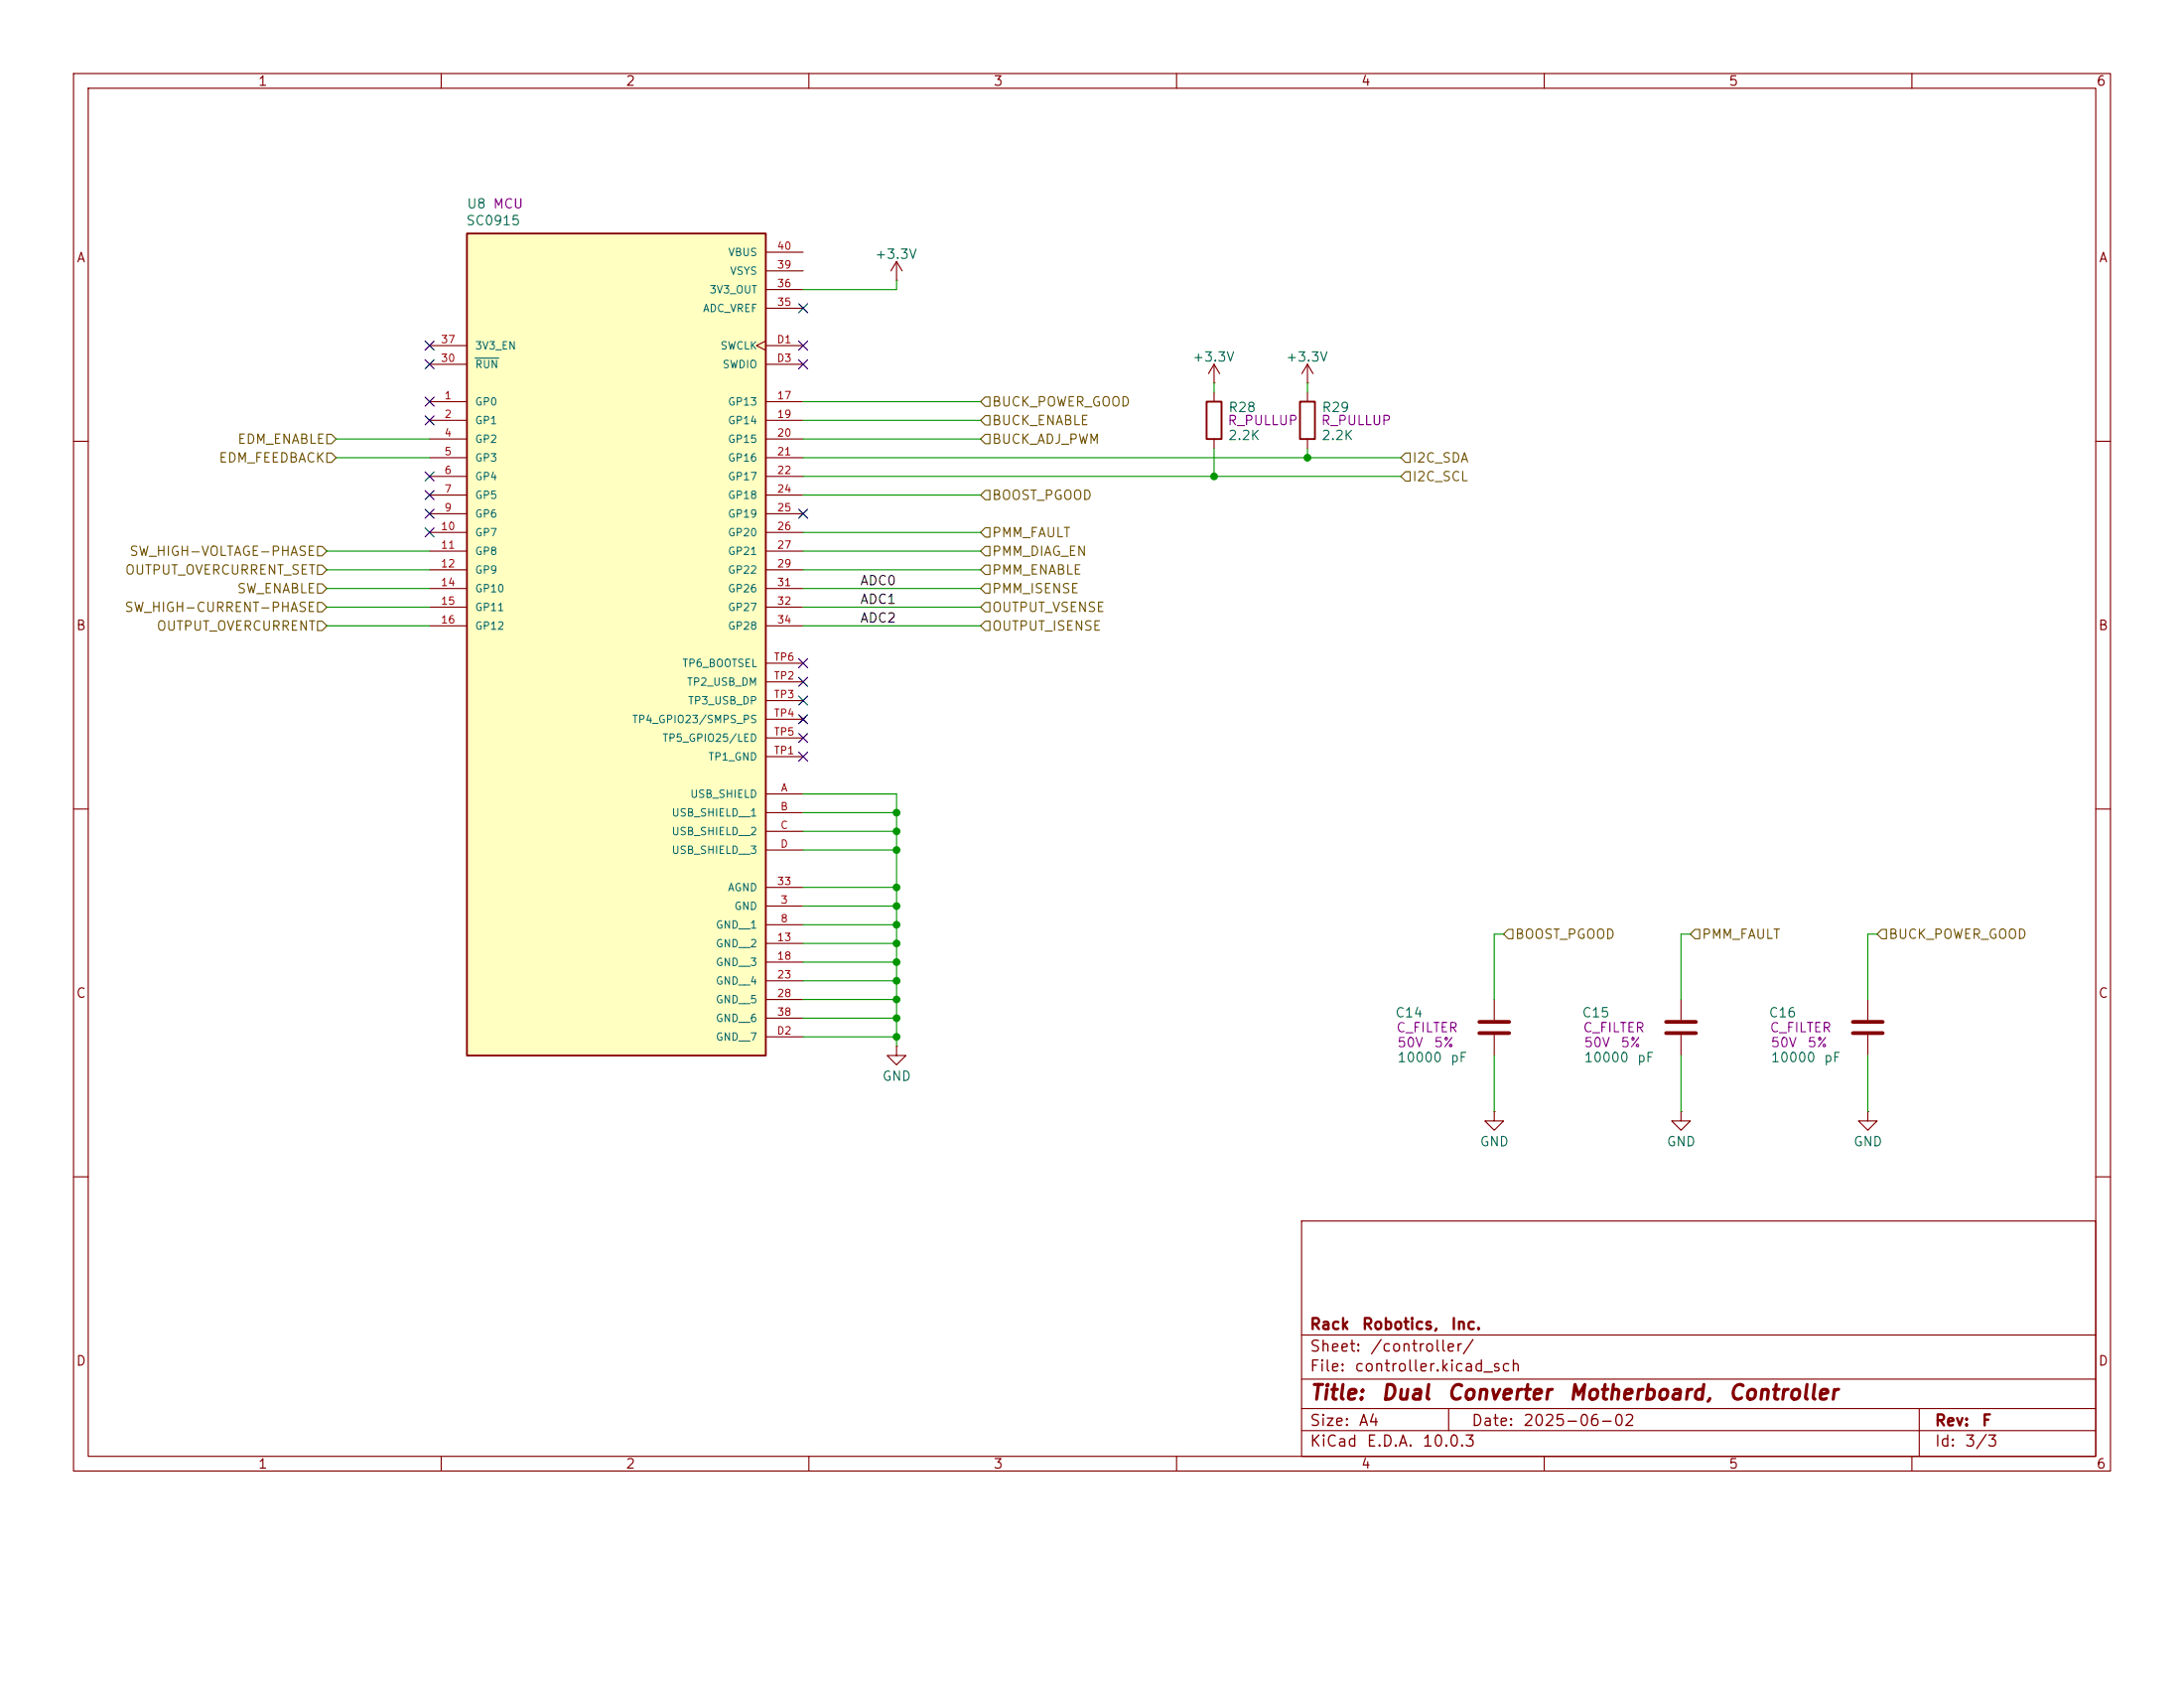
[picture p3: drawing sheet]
<svg xmlns="http://www.w3.org/2000/svg" width="279mm" height="216mm" viewBox="0 0 279 216" stroke-linecap="round" stroke-linejoin="round" font-family="sans-serif">
<g fill="none" stroke="#840000" stroke-width=".14">
<path d="M9.4 9.4h260.6v178.8h-260.6zM11.3 11.3h256.8v175h-256.8zM56.4 9.4v1.9M103.5 9.4v1.9M150.5 9.4v1.9M197.6 9.4v1.9M244.6 9.4v1.9M9.4 56.4h1.9M268.1 56.4h1.9M9.4 103.5h1.9M268.1 103.5h1.9M9.4 150.5h1.9"/>
<path d="M166.5 156.2h101.6v30.1h-101.6zM268.1 150.5h1.9M166.5 176.4h101.6M166.5 170.7h101.6M56.4 186.3v1.9M103.5 186.3v1.9M150.5 186.3v1.9M166.5 183h101.6M166.5 180.2h101.6M185.3 180.2v2.8M197.6 186.3v1.9M244.6 186.3v1.9"/>
<path d="M245.5 180.2v6.1"/>
</g>
<path d="M59.7 29.9h38.3v105.1h-38.3z" fill="#ffffc2"/>
<path d="M59.7 29.9h38.3v105.1h-38.3zM154.4 51.4h1.9v4.8h-1.9zM166.3 51.4h1.9v4.8h-1.9z" fill="none" stroke="#840000" stroke-width=".24"/>
<g fill="none" stroke="#840000" stroke-width=".14">
<path d="M98 39.4h4.7M98 37h4.7M98 34.6h4.7M98 32.3h4.7M114.7 35.8h.1M114.7 33.5l-.7 1.1M114.7 33.5l.7 1.1M114.7 33.5v2.3M55 51.4h4.7M55 53.8h4.7M55 56.2h4.7M55 58.5h4.7"/>
<path d="M55 46.6h4.7M55 44.2h4.7M98 43.6l-1.2 .6 1.2 .6M98 51.4h4.7M98 53.8h4.7M98 56.2h4.7M98 58.5h4.7M98 46.6h4.7M98 44.2h4.7M155.3 49h.1M155.3 46.6l-.7 1.2M155.3 46.6l.7 1.2"/>
<path d="M155.3 46.6v2.4M155.3 50.2v1.2M155.3 56.2v1.1M167.3 49h.1M167.3 46.6l-.8 1.2M167.3 46.6l.7 1.2M167.3 46.6v2.4M167.3 50.2v1.2M167.3 56.2v1.1M55 60.9h4.7M55 63.3h4.7M55 65.7h4.7"/>
<path d="M55 68.1h4.7M55 70.5h4.7M55 72.9h4.7M55 75.3h4.7M55 77.7h4.7M98 60.9h4.7M98 63.3h4.7M98 65.7h4.7M98 68.1h4.7M98 70.5h4.7M98 72.9h4.7M98 75.3h4.7"/>
<path d="M98 77.7h4.7M55 80h4.7M98 80h4.7M98 96.8h4.7M98 87.2h4.7M98 89.6h4.7M98 92h4.7M98 94.4h4.7M98 84.8h4.7M102.4 91.6l.7 .8M103.1 91.6l-.7 .8M98 115.9h4.7"/>
<path d="M98 118.3h4.7M98 113.5h4.7M98 101.6h4.7M98 103.9h4.7M98 106.3h4.7M98 108.7h4.7M98 120.7h4.7M98 123.1h4.7M98 125.4h4.7M98 127.8h4.7M98 130.2h4.7M98 132.6h4.7"/>
<path d="M114.7 133.8v1.2h1.2l-1.2 1.2-1.2-1.2h1.2M114.7 133.8h.1M191.2 127.8v2.7M191.2 132.4v2.6M215.1 127.8v2.7M215.1 132.4v2.6M238.9 127.8v2.7M238.9 132.4v2.6M191.2 142.2v1.2h1.2l-1.2 1.2-1.2-1.2h1.2M191.2 142.2h.1M215.1 142.2v1.2h1.1l-1.1 1.2-1.2-1.2h1.2M215.1 142.2h.1"/>
<path d="M238.9 142.2v1.2h1.2l-1.2 1.2-1.1-1.2h1.1M238.9 142.2h.1"/>
</g>
<path d="M60.8 45.8h3" fill="none" stroke="#006464" stroke-width=".14"/>
<path d="M189.2 130.7h3.9M189.2 132.1h3.9M213.1 130.7h3.9M213.1 132.1h3.9M237 130.7h3.9M237 132.1h3.9" fill="none" stroke="#840000" stroke-width=".48"/>
<g fill="none" stroke="#725600" stroke-width=".14">
<path d="M41.8 57.9h.6l.6 .6-.6 .6h-.6zM41.8 55.6h.6l.6 .6-.6 .5h-.6zM125.4 56.2l.6-.6h.6v1.1h-.6zM126 50.8h.6v1.2h-.6l-.6-.6zM126 53.2h.6v1.2h-.6l-.6-.6zM179.2 58.5l.6-.6h.6v1.2h-.6zM40.6 74.7h.6l.6 .6-.6 .6h-.6zM40.6 69.9h.6l.6 .6-.6 .6h-.6zM40.6 72.3h.6l.6 .6-.6 .6h-.6zM40.6 79.4h.6l.6 .6-.6 .6h-.6zM40.6 77.1h.6l.6 .6-.6 .6h-.6zM125.4 63.3l.6-.6h.6v1.2h-.6z"/>
<path d="M126 79.4h.6v1.2h-.6l-.6-.6zM126 69.9h.6v1.2h-.6l-.6-.6zM126 77.1h.6v1.2h-.6l-.6-.6zM126 67.5h.6v1.2h-.6l-.6-.6zM126 72.3h.6v1.2h-.6l-.6-.6zM126 74.7h.6v1.2h-.6l-.6-.6zM179.2 60.9l.6-.6h.6v1.2h-.6zM192.9 118.9h.6v1.2h-.6l-.5-.6zM216.8 118.9h.6v1.2h-.6l-.6-.6zM240.1 119.5l.6-.6h.6v1.2h-.6z"/>
</g>
<g fill="none" stroke="#009600" stroke-width=".14">
<path d="M114.7 35.8v1.2h-12M43 58.5h12M43 56.2h12M102.7 51.4h22.7M102.7 53.8h22.7M102.7 58.5h76.5M102.7 56.2h22.7M155.3 49v1.2M155.3 57.3v3.6M167.3 49v1.2M167.3 57.3v1.2M41.8 75.3h13.2"/>
<path d="M41.8 77.7h13.2M41.8 70.5h13.2M41.8 72.9h13.2M102.7 75.3h22.7M102.7 77.7h22.7M102.7 70.5h22.7M102.7 72.9h22.7M102.7 60.9h76.5M102.7 68.1h22.7M102.7 63.3h22.7M41.8 80h13.2M102.7 80h22.7"/>
<path d="M102.7 101.6h12v32.2M102.7 118.3h12M102.7 115.9h12M102.7 113.5h12M102.7 108.7h12M102.7 106.3h12M102.7 103.9h12M192.4 119.5h-1.2v8.3M216.2 119.5h-1.1v8.3M240.1 119.5h-1.2v8.3M102.7 123.1h12M102.7 127.8h12"/>
<path d="M102.7 130.2h12M102.7 132.6h12M102.7 125.4h12M102.7 120.7h12M191.2 135v7.2M215.1 135v7.2M238.9 135v7.2"/>
</g>
<g fill="none" stroke="#000084" stroke-width=".14">
<path d="M102.2 38.9l1.1 1.1M103.3 38.9l-1.1 1.1M54.4 53.2l1.1 1.1M54.4 50.8l1.1 1.1M54.4 46l1.1 1.2M54.4 43.6l1.1 1.2M55.5 53.2l-1.1 1.1M55.5 50.8l-1.1 1.1M55.5 46l-1.1 1.2M55.5 43.6l-1.1 1.2M102.2 43.6l1.1 1.2M102.2 46l1.1 1.2"/>
<path d="M103.3 43.6l-1.1 1.2M103.3 46l-1.1 1.2M54.4 60.4l1.1 1.1M54.4 67.5l1.1 1.2M54.4 65.1l1.1 1.2M54.4 62.7l1.1 1.2M55.5 60.4l-1.1 1.1M55.5 67.5l-1.1 1.2M55.5 65.1l-1.1 1.2M55.5 62.7l-1.1 1.2M102.2 65.1l1.1 1.2M103.3 65.1l-1.1 1.2"/>
<path d="M102.2 93.8l1.1 1.2M102.2 96.2l1.1 1.1M102.2 86.6l1.1 1.2M102.2 89l1.1 1.2M102.2 91.4l1.1 1.2M102.2 84.3l1.1 1.1M103.3 93.8l-1.1 1.2M103.3 96.2l-1.1 1.1M103.3 86.6l-1.1 1.2M103.3 89l-1.1 1.2M103.3 91.4l-1.1 1.2M103.3 84.3l-1.1 1.1"/>
</g>
<g fill="#009600" stroke="#009600" stroke-width=".13">
<circle cx="114.7" cy="127.8" r=".43"/>
<circle cx="114.7" cy="125.4" r=".43"/>
<circle cx="114.7" cy="123.1" r=".43"/>
<circle cx="114.7" cy="113.5" r=".43"/>
<circle cx="114.7" cy="108.7" r=".43"/>
<circle cx="114.7" cy="106.3" r=".43"/>
<circle cx="114.7" cy="103.9" r=".43"/>
<circle cx="114.7" cy="118.3" r=".43"/>
<circle cx="114.7" cy="120.7" r=".43"/>
<circle cx="114.7" cy="115.9" r=".43"/>
<circle cx="114.7" cy="130.2" r=".43"/>
<circle cx="114.7" cy="132.6" r=".43"/>
<circle cx="155.3" cy="60.9" r=".43"/>
<circle cx="167.3" cy="58.5" r=".43"/>
</g>
<g font-size="1.9" fill="#840000">
<text x="167.5" y="179.5">Title:</text>
<text x="176.5" y="179.5">Dual</text>
<text x="185" y="179.5">Converter</text>
<text x="200.5" y="179.5">Motherboard,</text>
<text x="221" y="179.5">Controller</text>
</g>
<g font-size="1.4" fill="#840000">
<text x="167.5" y="173.2">Sheet:</text>
<text x="167.5" y="170.4">Rack</text>
<text x="174.1" y="170.4">Robotics,</text>
<text x="175.2" y="173.2">/controller/</text>
<text x="185.5" y="170.4">Inc.</text>
<text x="167.5" y="175.8">File:</text>
<text x="173.2" y="175.8">controller.kicad_sch</text>
<text x="167.5" y="185.4">KiCad</text>
<text x="167.5" y="182.7">Size:</text>
<text x="173.7" y="182.7">A4</text>
<text x="174.7" y="185.4">E.D.A.</text>
<text x="181.9" y="185.4">10.0.3</text>
<text x="188.1" y="182.7">Date:</text>
<text x="194.7" y="182.7">2025-06-02</text>
<text x="247.4" y="182.7">Rev:</text>
<text x="247.4" y="185.4">Id:</text>
<text x="251.3" y="185.4">3/3</text>
<text x="253.4" y="182.7">F</text>
</g>
<g font-size="1.2" fill="#840000">
<text x="32.9" y="11.3">1</text>
<text x="80" y="11.3">2</text>
<text x="127" y="11.3">3</text>
<text x="174" y="11.3">4</text>
<text x="221.1" y="11.3">5</text>
<text x="268.1" y="11.3">6</text>
<text x="9.7" y="33.9">A</text>
<text x="268.4" y="33.9">A</text>
<text x="9.6" y="80.9">B</text>
<text x="268.3" y="80.9">B</text>
<text x="9.6" y="127.9">C</text>
<text x="268.3" y="127.9">C</text>
<text x="9.6" y="175">D</text>
<text x="268.3" y="175">D</text>
<text x="32.9" y="188.1">1</text>
<text x="80" y="188.1">2</text>
<text x="127" y="188.1">3</text>
<text x="174" y="188.1">4</text>
<text x="221.1" y="188.1">5</text>
<text x="268.1" y="188.1">6</text>
</g>
<g font-size="1.2" fill="#006464">
<text x="59.5" y="29.1">SC0915</text>
<text x="59.6" y="27">U8 MCU</text>
<text x="111.8" y="33.4">+3.3V</text>
<text x="152.5" y="46.6">+3.3V</text>
<text x="164.4" y="46.6">+3.3V</text>
<text x="157.1" y="53">R28</text>
<text x="169" y="53">R29</text>
<text x="157" y="56.6">2.2K</text>
<text x="169" y="56.6">2.2K</text>
<text x="178.4" y="130.4">C14</text>
<text x="202.3" y="130.4">C15</text>
<text x="226.2" y="130.4">C16</text>
<text x="178.7" y="136.2">10000</text>
<text x="185.5" y="136.2">pF</text>
<text x="202.6" y="136.2">10000</text>
<text x="209.4" y="136.2">pF</text>
<text x="226.5" y="136.2">10000</text>
<text x="233.2" y="136.2">pF</text>
<text x="112.8" y="138.5">GND</text>
<text x="189.2" y="146.9">GND</text>
<text x="213.1" y="146.9">GND</text>
<text x="237" y="146.9">GND</text>
</g>
<g font-size="1.2" fill="#725600">
<text x="126.8" y="52.3">BUCK_POWER_GOOD</text>
<text x="27.9" y="59.5">EDM_FEEDBACK</text>
<text x="30.3" y="57.1">EDM_ENABLE</text>
<text x="126.8" y="54.7">BUCK_ENABLE</text>
<text x="126.8" y="57.1">BUCK_ADJ_PWM</text>
<text x="180.6" y="59.5">I2C_SDA</text>
<text x="126.8" y="64.2">BOOST_PGOOD</text>
<text x="180.6" y="61.8">I2C_SCL</text>
<text x="16.5" y="71.4">SW_HIGH-VOLTAGE-PHASE</text>
<text x="126.8" y="71.4">PMM_DIAG_EN</text>
<text x="126.8" y="69">PMM_FAULT</text>
<text x="15.9" y="73.8">OUTPUT_OVERCURRENT_SET</text>
<text x="30.2" y="76.2">SW_ENABLE</text>
<text x="126.8" y="73.8">PMM_ENABLE</text>
<text x="126.8" y="76.2">PMM_ISENSE</text>
<text x="15.8" y="78.6">SW_HIGH-CURRENT-PHASE</text>
<text x="19.9" y="81">OUTPUT_OVERCURRENT</text>
<text x="126.8" y="81">OUTPUT_ISENSE</text>
<text x="126.8" y="78.6">OUTPUT_VSENSE</text>
<text x="193.7" y="120.4">BOOST_PGOOD</text>
<text x="217.6" y="120.4">PMM_FAULT</text>
<text x="241.5" y="120.4">BUCK_POWER_GOOD</text>
</g>
<g font-size="1.2" fill="#840084">
<text x="157" y="54.7">R_PULLUP</text>
<text x="168.9" y="54.7">R_PULLUP</text>
<text x="178.5" y="132.3">C_FILTER</text>
<text x="178.7" y="134.2">50V</text>
<text x="183.4" y="134.2">5%</text>
<text x="202.4" y="132.3">C_FILTER</text>
<text x="202.6" y="134.2">50V</text>
<text x="207.3" y="134.2">5%</text>
<text x="226.3" y="132.3">C_FILTER</text>
<text x="226.4" y="134.2">50V</text>
<text x="231.1" y="134.2">5%</text>
</g>
<g font-size="1.2" fill="#0f0f0f">
<text x="110" y="75.2">ADC0</text>
<text x="110" y="77.5">ADC1</text>
<text x="110" y="79.9">ADC2</text>
</g>
<g font-size="1" fill="#006464">
<text x="93.1" y="33">VBUS</text>
<text x="93.3" y="35.4">VSYS</text>
<text x="89.9" y="40.2">ADC_VREF</text>
<text x="90.7" y="37.8">3V3_OUT</text>
<text x="60.7" y="47.3">RUN</text>
<text x="60.7" y="44.9">3V3_EN</text>
<text x="92.1" y="44.9">SWCLK</text>
<text x="92.4" y="47.3">SWDIO</text>
<text x="60.7" y="52.1">GP0</text>
<text x="93" y="52.1">GP13</text>
<text x="60.7" y="54.5">GP1</text>
<text x="60.7" y="56.9">GP2</text>
<text x="60.7" y="59.3">GP3</text>
<text x="93" y="54.5">GP14</text>
<text x="93" y="56.9">GP15</text>
<text x="93" y="59.3">GP16</text>
<text x="60.7" y="61.7">GP4</text>
<text x="60.7" y="64.1">GP5</text>
<text x="93" y="61.7">GP17</text>
<text x="93" y="64.1">GP18</text>
<text x="60.7" y="66.4">GP6</text>
<text x="60.7" y="68.8">GP7</text>
<text x="60.7" y="71.2">GP8</text>
<text x="93" y="66.4">GP19</text>
<text x="93" y="68.8">GP20</text>
<text x="93" y="71.2">GP21</text>
<text x="60.7" y="73.6">GP9</text>
<text x="60.7" y="76">GP10</text>
<text x="93" y="73.6">GP22</text>
<text x="93" y="76">GP26</text>
<text x="60.7" y="78.4">GP11</text>
<text x="60.7" y="80.8">GP12</text>
<text x="93" y="78.4">GP27</text>
<text x="93" y="80.8">GP28</text>
<text x="87.2" y="85.6">TP6_BOOTSEL</text>
<text x="87.8" y="87.9">TP2_USB_DM</text>
<text x="80.8" y="92.7">TP4_GPIO23/SMPS_PS</text>
<text x="84.7" y="95.1">TP5_GPIO25/LED</text>
<text x="87.9" y="90.3">TP3_USB_DP</text>
<text x="90.5" y="97.5">TP1_GND</text>
<text x="85.9" y="104.7">USB_SHIELD__1</text>
<text x="85.9" y="107.1">USB_SHIELD__2</text>
<text x="88.2" y="102.3">USB_SHIELD</text>
<text x="85.9" y="109.5">USB_SHIELD__3</text>
<text x="91.5" y="119">GND__1</text>
<text x="93" y="114.2">AGND</text>
<text x="93.9" y="116.6">GND</text>
<text x="91.5" y="121.4">GND__2</text>
<text x="91.5" y="123.8">GND__3</text>
<text x="91.5" y="126.2">GND__4</text>
<text x="91.5" y="128.6">GND__5</text>
<text x="91.5" y="131">GND__6</text>
<text x="91.5" y="133.3">GND__7</text>
</g>
<g font-size="1" fill="#a90000">
<text x="99.3" y="34.6">39</text>
<text x="99.3" y="32.2">40</text>
<text x="99.3" y="39.4">35</text>
<text x="99.3" y="37">36</text>
<text x="56.3" y="46.5">30</text>
<text x="56.3" y="44.1">37</text>
<text x="99.3" y="44.1">D1</text>
<text x="99.3" y="46.5">D3</text>
<text x="56.8" y="51.3">1</text>
<text x="56.8" y="53.7">2</text>
<text x="99.3" y="51.3">17</text>
<text x="99.3" y="53.7">19</text>
<text x="56.8" y="56.1">4</text>
<text x="56.8" y="58.5">5</text>
<text x="99.3" y="56.1">20</text>
<text x="99.3" y="58.5">21</text>
<text x="56.8" y="60.9">6</text>
<text x="56.8" y="63.3">7</text>
<text x="56.8" y="65.6">9</text>
<text x="99.3" y="60.9">22</text>
<text x="99.3" y="63.3">24</text>
<text x="99.3" y="65.6">25</text>
<text x="56.3" y="68">10</text>
<text x="56.3" y="70.4">11</text>
<text x="99.3" y="68">26</text>
<text x="99.3" y="70.4">27</text>
<text x="56.3" y="72.8">12</text>
<text x="56.3" y="75.2">14</text>
<text x="56.3" y="77.6">15</text>
<text x="99.3" y="72.8">29</text>
<text x="99.3" y="75.2">31</text>
<text x="99.3" y="77.6">32</text>
<text x="56.3" y="80">16</text>
<text x="99.3" y="80">34</text>
<text x="98.9" y="87.1">TP2</text>
<text x="98.9" y="89.5">TP3</text>
<text x="98.9" y="84.8">TP6</text>
<text x="98.9" y="91.9">TP4</text>
<text x="98.9" y="94.3">TP5</text>
<text x="98.9" y="96.7">TP1</text>
<text x="99.8" y="101.5">A</text>
<text x="99.8" y="103.9">B</text>
<text x="99.8" y="106.3">C</text>
<text x="99.3" y="113.4">33</text>
<text x="99.8" y="108.7">D</text>
<text x="99.8" y="115.8">3</text>
<text x="99.8" y="118.2">8</text>
<text x="99.3" y="120.6">13</text>
<text x="99.3" y="123">18</text>
<text x="99.3" y="125.4">23</text>
<text x="99.3" y="127.8">28</text>
<text x="99.3" y="130.2">38</text>
<text x="99.3" y="132.5">D2</text>
</g>
</svg>
